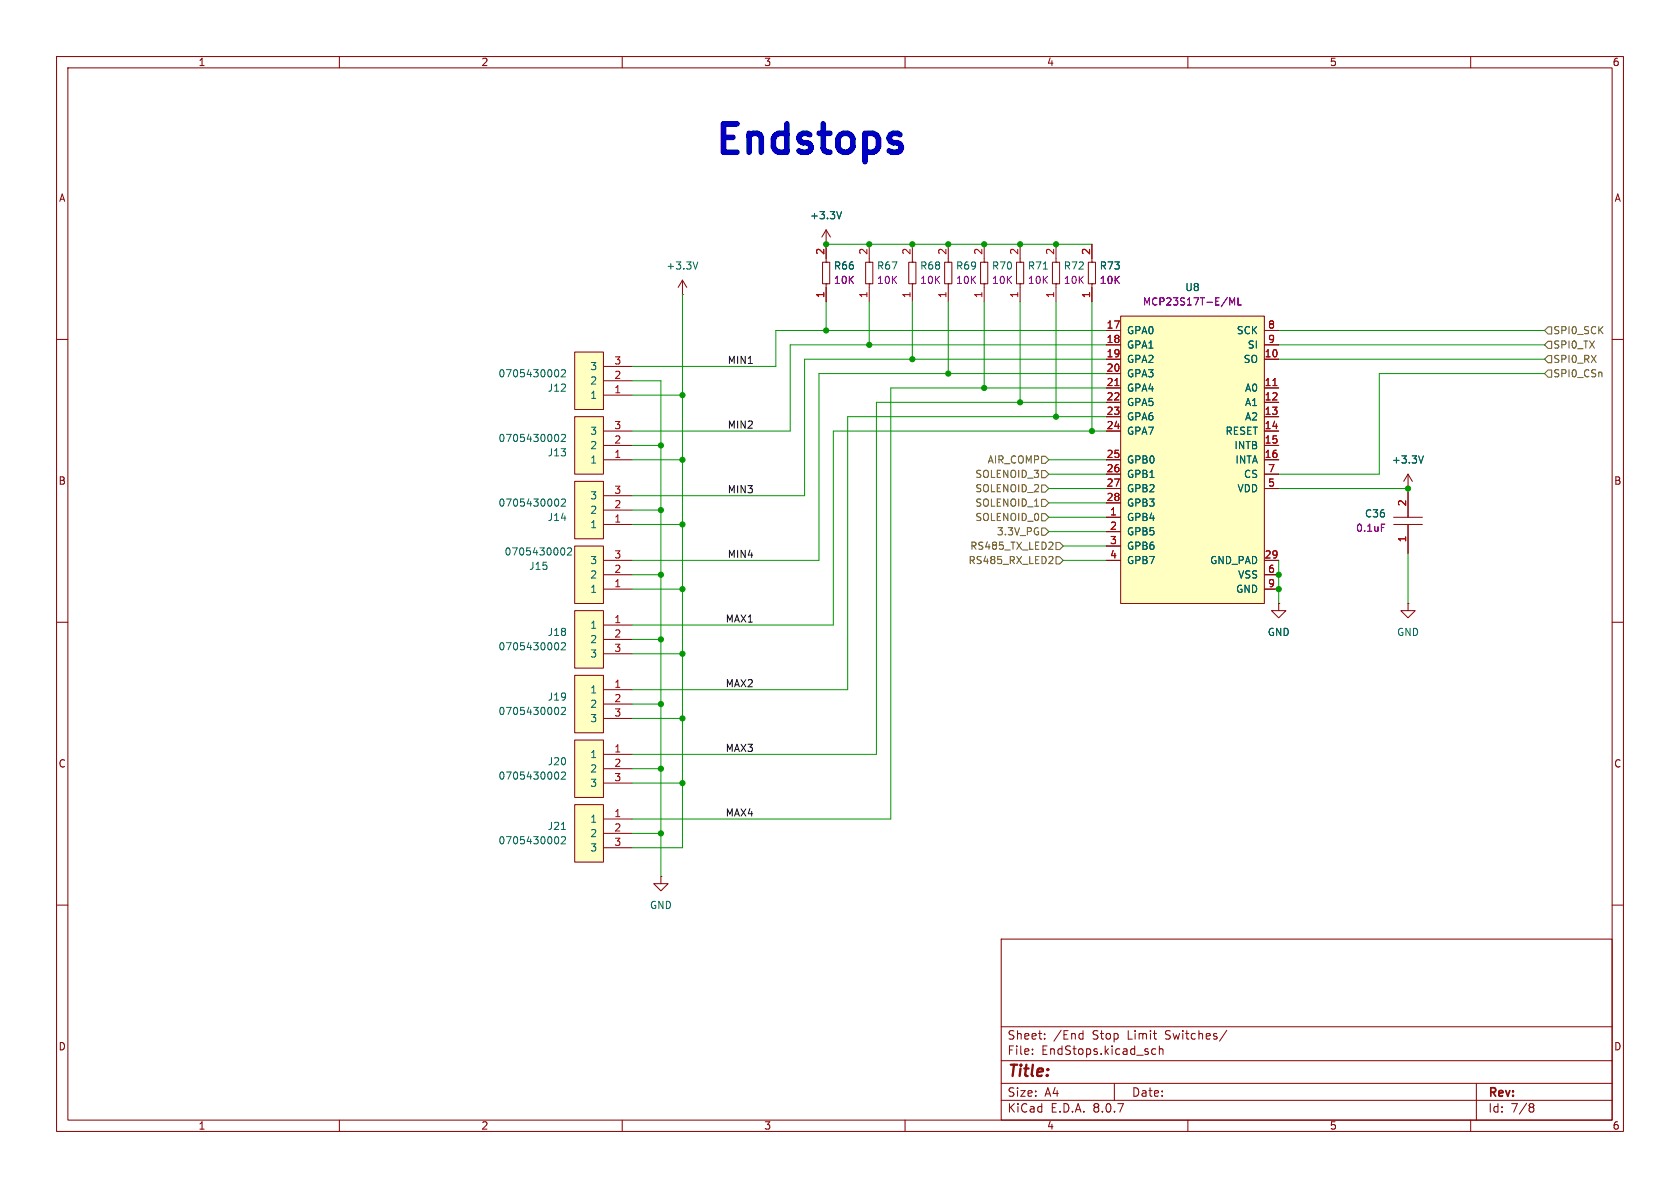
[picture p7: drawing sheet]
<svg xmlns="http://www.w3.org/2000/svg" width="297mm" height="210mm" viewBox="0 0 297 210" stroke-linecap="round" stroke-linejoin="round" font-family="sans-serif">
<g fill="none" stroke="#840000" stroke-width=".18">
<path d="M10 10h277v190h-277zM12 12h273v186h-273zM60 10v2M110 10v2M160 10v2M210 10v2M260 10v2M10 60h2M285 60h2M10 110h2M285 110h2M10 160h2"/>
<path d="M177 166h108v32h-108zM285 160h2M60 198v2M110 198v2M160 198v2M177 194.5h108M177 191.5h108M177 187.5h108M177 181.5h108M182.5 186.3v.1M182.5 185.5v.1M184.7 183.6v.1"/>
<path d="M184.7 182.8v.1M191 182.7l.5 .1M191.5 182.2v1.5M191.5 183.6l-.5 .1M197 191.5v3M203.6 186.1l.3 .3 .4-.1M204.3 185.5l-.4-.1-.3 .3M205 185.5l.2-.1 .3 .1 .1 .9M205 184.9v1.5M210 198v2M216.9 182.1l-1.3 2M260 198v2"/>
<path d="M261 191.5v6.5M270.6 195.1l.4 .1 .2 .2-.3 .3M270.6 195.7h.3M270.9 195.7l.2 .2 .1 .4-.2 .2-.4 .1"/>
</g>
<path d="M101.6 62.2h5.1v10.2h-5.1z" fill="#ffffc2"/>
<g fill="none" stroke="#840000" stroke-width=".18">
<path d="M120.6 52.1h.1M120.6 49.5l.8 1.3M120.6 49.5v2.6M120.6 49.5l-.7 1.3M153 46.4h1.3v3.8h-1.3zM153.7 50.2h.1M153.7 46.4h.1M153.7 43.2v3.2M153.7 50.2v3.1M173.4 46.4h1.2v3.8h-1.2zM174 50.2h.1M174 46.4h.1"/>
<path d="M174 43.2v3.2M174 50.2v3.1M101.6 62.2h5.1v10.2h-5.1zM106.7 69.9h5.1M106.7 67.3h5.1M106.7 64.8h5.1"/>
</g>
<path d="M123.4 46.3l-.5 1.3M98.3 65.3a.68 .68 0 0 1 .5 .7 .68 .68 0 0 1-.5 .6M99.3 65.5l.4-.2 .3 .4-.8 .9h.8" fill="none" stroke="#006464" stroke-width=".18"/>
<path d="M101.6 73.7h5.1v10.1h-5.1z" fill="#ffffc2"/>
<path d="M160.7 46.4h1.2v3.8h-1.2zM161.3 50.2h.1M161.3 46.4h.1M161.3 43.2v3.2M161.3 50.2v3.1M101.6 73.7h5.1v10.1h-5.1zM106.7 78.7h5.1M106.7 76.2h5.1M106.7 81.3h5.1" fill="none" stroke="#840000" stroke-width=".18"/>
<path d="M98.3 76.8a.68 .68 0 0 1 .5 .6 .68 .68 0 0 1-.5 .6M99.3 76.9l.4-.1 .3 .3-.8 .9h.8" fill="none" stroke="#006464" stroke-width=".18"/>
<path d="M101.6 142.2h5.1v10.2h-5.1z" fill="#ffffc2"/>
<g fill="none" stroke="#840000" stroke-width=".18">
<path d="M145.4 46.4h1.3v3.8h-1.3zM146 50.2h.1M146 46.4h.1M146 43.2v3.2M146 50.2v3.1M167 46.4h1.3v3.8h-1.3zM167.6 50.2h.1M167.6 46.4h.1M167.6 43.2v3.2M167.6 50.2v3.1M179.7 46.4h1.3v3.8h-1.3zM180.3 50.2h.1"/>
<path d="M180.3 46.4h.1M180.3 43.2v3.2M180.3 50.2v3.1M186.1 46.4h1.2v3.8h-1.2zM186.7 50.2h.1M186.7 46.4h.1M186.7 43.2v3.2M186.7 50.2v3.1M248.9 86.4h.1M248.9 83.8l-.7 1.3M248.9 83.8v2.6M248.9 83.8l.8 1.3"/>
<path d="M101.6 142.2h5.1v10.2h-5.1zM106.7 144.8h5.1M106.7 147.3h5.1M106.7 149.9h5.1M116.8 154.9v1.3h-1.2l1.2 1.3 1.3-1.3h-1.3M116.8 154.9h.1"/>
</g>
<path d="M184.4 47.6h.8M251.6 80.6l-.4 1.3M98.3 147.9a.68 .68 0 0 1 .5 .6 .68 .68 0 0 1-.5 .7M99.3 146.6h.7M99.3 148l.4-.1 .3 .4-.8 .9h.8" fill="none" stroke="#006464" stroke-width=".18"/>
<path d="M101.6 85.1h5.1v10.2h-5.1z" fill="#ffffc2"/>
<path d="M101.6 85.1h5.1v10.2h-5.1zM106.7 92.7h5.1M106.7 90.2h5.1M106.7 87.6h5.1" fill="none" stroke="#840000" stroke-width=".18"/>
<path d="M98.3 88.2a.68 .68 0 0 1 .5 .6 .68 .68 0 0 1-.5 .7M99.3 88.3l.4-.1 .3 .4-.8 .9h.8" fill="none" stroke="#006464" stroke-width=".18"/>
<path d="M101.6 96.5h5.1v10.2h-5.1z" fill="#ffffc2"/>
<path d="M192.4 46.4h1.3v3.8h-1.3zM193 50.2h.1M193 46.4h.1M193 43.2v3.2M193 50.2v3.1M101.6 96.5h5.1v10.2h-5.1zM106.7 99.1h5.1M106.7 104.1h5.1M106.7 101.6h5.1" fill="none" stroke="#840000" stroke-width=".18"/>
<path d="M99.4 96.8a.68 .68 0 0 1 .5 .7 .68 .68 0 0 1-.5 .6M100.3 97l.5-.2 .3 .4-.8 .9h.8" fill="none" stroke="#006464" stroke-width=".18"/>
<path d="M101.6 130.8h5.1v10.2h-5.1z" fill="#ffffc2"/>
<path d="M101.6 130.8h5.1v10.2h-5.1zM106.7 133.4h5.1M106.7 135.9h5.1M106.7 138.4h5.1" fill="none" stroke="#840000" stroke-width=".18"/>
<path d="M98.3 136.5a.68 .68 0 0 1 .5 .6 .68 .68 0 0 1-.5 .6M99.3 136.6l.4-.1 .3 .3-.8 .9h.8" fill="none" stroke="#006464" stroke-width=".18"/>
<path d="M198.1 55.9h25.4v50.8h-25.4z" fill="#ffffc2"/>
<g fill="none" stroke="#840000" stroke-width=".18">
<path d="M146 43.2h.1M146 40.6l.8 1.3M146 40.6v2.6M146 40.6l-.7 1.3M195.6 58.4h2.5M198.1 55.9h25.4v50.8h-25.4zM223.5 58.4h2.6M195.6 63.5h2.5M195.6 68.6h2.5M195.6 71.1h2.5M195.6 73.7h2.5M195.6 76.2h2.5"/>
<path d="M195.6 61h2.5M195.6 66h2.5M223.5 63.5h2.6M223.5 68.6h2.6M223.5 71.1h2.6M223.5 73.7h2.6M223.5 76.2h2.6M223.5 78.7h2.6M223.5 61h2.6M195.6 91.4h2.5M195.6 81.3h2.5M195.6 94h2.5"/>
<path d="M195.6 83.8h2.5M195.6 86.4h2.5M195.6 88.9h2.5M195.6 99.1h2.5M195.6 96.5h2.5M223.5 81.3h2.6M223.5 83.8h2.6M223.5 86.4h2.6M223.5 99.1h2.6M223.5 101.6h2.6M223.5 104.1h2.6"/>
</g>
<path d="M197.1 68.2h.7M225 68.2h.8" fill="none" stroke="#a90000" stroke-width=".18"/>
<path d="M217.4 53.9v-1.3l.4 1 .5-1v1.3M218.9 52.6v1.3h.6" fill="none" stroke="#840084" stroke-width=".18"/>
<path d="M148.8 37.4l-.5 1.3" fill="none" stroke="#006464" stroke-width=".18"/>
<path d="M101.6 108h5.1v10.1h-5.1z" fill="#ffffc2"/>
<path d="M101.6 108h5.1v10.1h-5.1zM106.7 110.5h5.1M106.7 113h5.1M106.7 115.6h5.1" fill="none" stroke="#840000" stroke-width=".18"/>
<path d="M98.3 113.6a.68 .68 0 0 1 .5 .6 .68 .68 0 0 1-.5 .7M99.3 113.7l.4-.1 .3 .4-.8 .9h.8" fill="none" stroke="#006464" stroke-width=".18"/>
<path d="M101.6 119.4h5.1v10.1h-5.1z" fill="#ffffc2"/>
<g fill="none" stroke="#840000" stroke-width=".18">
<path d="M146 43.2h.1M146 43.2v2.5M146 50.8v2.5M193 43.2v2.5M193 50.8v2.5M195.6 58.4h2.5M223.5 58.4h2.6M195.6 63.5h2.5M195.6 68.6h2.5M195.6 71.1h2.5M195.6 73.7h2.5M195.6 76.2h2.5"/>
<path d="M195.6 61h2.5M195.6 66h2.5M223.5 63.5h2.6M223.5 68.6h2.6M223.5 71.1h2.6M223.5 73.7h2.6M223.5 76.2h2.6M223.5 78.7h2.6M223.5 61h2.6M195.6 91.4h2.5M195.6 81.3h2.5M195.6 94h2.5"/>
<path d="M195.6 83.8h2.5M195.6 86.4h2.5M195.6 88.9h2.5M195.6 99.1h2.5M195.6 96.5h2.5M223.5 81.3h2.6M223.5 83.8h2.6M223.5 86.4h2.6M223.5 99.1h2.6M246.4 92.7h5.1M246.4 91.4h5.1M248.9 86.4h.1"/>
<path d="M248.9 86.4v5M248.9 92.7v5.1M101.6 119.4h5.1v10.1h-5.1zM223.5 101.6h2.6M223.5 104.1h2.6M226.1 106.7v1.3h-1.3l1.3 1.2 1.2-1.2h-1.2M226.1 106.7h.1M248.9 106.7v1.3h-1.3l1.3 1.2 1.3-1.2h-1.3M248.9 106.7h.1M106.7 121.9h5.1M106.7 124.5h5.1M106.7 127h5.1"/>
</g>
<path d="M148.8 37.4l-.5 1.3M251.6 80.6l-.4 1.3M98.3 125a.68 .68 0 0 1 .5 .7 .68 .68 0 0 1-.5 .6M99.3 125.2l.4-.2 .3 .4-.8 .9h.8" fill="none" stroke="#006464" stroke-width=".18"/>
<path d="M217.4 53.9v-1.3l.4 1 .5-1v1.3M218.9 52.6v1.3h.6M244.2 92.7h.6" fill="none" stroke="#840084" stroke-width=".18"/>
<g fill="none" stroke="#725600" stroke-width=".18">
<path d="M273.7 57.8h.6v1.3h-.6l-.7-.7zM273.7 62.9h.6v1.2h-.6l-.7-.6zM273.7 60.3h.6v1.3h-.6l-.7-.6zM273.7 65.4h.6v1.3h-.6l-.7-.7zM184.1 83.2h.7l.6 .6-.6 .7h-.7zM184.1 90.8h.7l.6 .6-.6 .7h-.7zM184.1 88.3h.7l.6 .6-.6 .6h-.7zM184.1 85.7h.7l.6 .7-.6 .6h-.7zM184.1 93.3h.7l.6 .7-.6 .6h-.7zM184.1 80.6h.7l.6 .7-.6 .6h-.7zM185.6 98.4h.4l.2 .3-.8 .9h.8M185.9 95.8l.3 .3-.1 .3-.7 .7h.8"/>
<path d="M186.7 95.9h.6l.7 .6-.7 .7h-.6zM186.7 98.4h.6l.7 .7-.7 .6h-.6z"/>
</g>
<g fill="none" stroke="#009600" stroke-width=".18">
<path d="M120.6 52.1v97.8h-8.8M146 43.2h47M146 53.3v5.1M153.7 53.3v7.7M161.3 53.3v10.2M167.6 53.3v12.7M174 53.3v15.3M180.3 53.3v17.8M186.7 53.3v20.4M193 53.3v22.9M195.6 58.4h-58.4v6.4h-25.4M226.1 58.4h46.9"/>
<path d="M111.8 67.3h5v87.6M111.8 78.7h5M111.8 69.9h8.8M195.6 66h-50.8v33.1h-33M195.6 73.7h-45.7v48.2h-38.1M195.6 71.1h-40.7v62.3h-43.1M195.6 68.6h-38.1v76.2h-45.7M195.6 61h-55.9v15.2h-27.9M195.6 76.2h-48.3v34.3h-35.5M195.6 63.5h-53.4v24.1h-30.4M226.1 63.5h46.9M226.1 61h46.9"/>
<path d="M273 66h-29.2v17.8h-17.7M111.8 81.3h8.8M111.8 92.7h8.8M111.8 90.2h5M185.4 81.3h10.2M185.4 86.4h10.2M185.4 88.9h10.2M185.4 91.4h10.2M185.4 94h10.2M185.4 83.8h10.2M188 96.5h7.6M188 99.1h7.6"/>
<path d="M226.1 86.4h22.8M226.1 99.1v7.6M248.9 97.8v8.9M111.8 115.6h8.8M111.8 101.6h5M111.8 113h5M111.8 104.1h8.8M111.8 135.9h5M111.8 127h8.8M111.8 124.5h5M111.8 138.4h8.8M111.8 147.3h5"/>
</g>
<path d="M197.1 68.2h.7M225 68.2h.8" fill="none" stroke="#a90000" stroke-width=".18"/>
<g fill="#009600" stroke="#009600" stroke-width=".18">
<circle cx="116.8" cy="78.7" r=".46"/>
<circle cx="153.7" cy="43.2" r=".46"/>
<circle cx="146" cy="43.2" r=".46"/>
<circle cx="120.6" cy="92.7" r=".46"/>
<circle cx="116.8" cy="90.2" r=".46"/>
<circle cx="120.6" cy="69.9" r=".46"/>
<circle cx="146" cy="58.4" r=".46"/>
<circle cx="153.7" cy="61" r=".46"/>
<circle cx="167.6" cy="66" r=".46"/>
<circle cx="174" cy="68.6" r=".46"/>
<circle cx="161.3" cy="43.2" r=".46"/>
<circle cx="167.6" cy="43.2" r=".46"/>
<circle cx="174" cy="43.2" r=".46"/>
<circle cx="161.3" cy="63.5" r=".46"/>
<circle cx="186.7" cy="43.2" r=".46"/>
<circle cx="180.3" cy="43.2" r=".46"/>
<circle cx="116.8" cy="147.3" r=".46"/>
<circle cx="120.6" cy="138.4" r=".46"/>
<circle cx="116.8" cy="135.9" r=".46"/>
<circle cx="116.8" cy="124.5" r=".46"/>
<circle cx="120.6" cy="127" r=".46"/>
<circle cx="180.3" cy="71.1" r=".46"/>
<circle cx="193" cy="76.2" r=".46"/>
<circle cx="186.7" cy="73.7" r=".46"/>
<circle cx="248.9" cy="86.4" r=".46"/>
<circle cx="226.1" cy="104.1" r=".46"/>
<circle cx="226.1" cy="101.6" r=".46"/>
<circle cx="120.6" cy="115.6" r=".46"/>
<circle cx="116.8" cy="113" r=".46"/>
<circle cx="120.6" cy="81.3" r=".46"/>
<circle cx="116.8" cy="101.6" r=".46"/>
<circle cx="120.6" cy="104.1" r=".46"/>
</g>
<text font-size="7" fill="#0000c2" x="125.7" y="28.6">Endstops</text>
<text font-size="2.8" fill="#840000" x="178" y="190.9">Title:</text>
<g font-size="2.1" fill="#840000">
<text x="178" y="184">Sheet:</text>
<text x="186.2" y="184">/End</text>
<text x="193.2" y="184">Stop</text>
<text x="199.5" y="184">Limit</text>
<text x="206.3" y="184">Switches/</text>
<text x="178" y="186.7">File:</text>
<text x="184.1" y="186.7">EndStops.kicad_sch</text>
<text x="178" y="196.9">KiCad</text>
<text x="178" y="194.1">Size:</text>
<text x="184.7" y="194.1">A4</text>
<text x="185.7" y="196.9">E.D.A.</text>
<text x="193.3" y="196.9">8.0.7</text>
<text x="200" y="194.1">Date:</text>
<text x="263" y="194.3">Rev:</text>
<text x="263" y="196.9">Id:</text>
<text x="267.1" y="196.9">7/8</text>
</g>
<g font-size="1.8" fill="#840000">
<text x="35" y="11.9">1</text>
<text x="85" y="11.9">2</text>
<text x="135" y="11.9">3</text>
<text x="185" y="11.9">4</text>
<text x="235" y="11.9">5</text>
<text x="285" y="11.9">6</text>
<text x="10.3" y="35.9">A</text>
<text x="285.3" y="35.9">A</text>
<text x="10.3" y="85.9">B</text>
<text x="285.3" y="85.9">B</text>
<text x="10.3" y="135.9">C</text>
<text x="285.3" y="135.9">C</text>
<text x="10.3" y="185.9">D</text>
<text x="285.3" y="185.9">D</text>
<text x="35" y="199.9">1</text>
<text x="85" y="199.9">2</text>
<text x="135" y="199.9">3</text>
<text x="185" y="199.9">4</text>
<text x="235" y="199.9">5</text>
<text x="285" y="199.9">6</text>
</g>
<g font-size="1.8" fill="#006464">
<text x="143.1" y="39">+3.3V</text>
<text x="117.7" y="47.9">+3.3V</text>
<text x="147.3" y="47.9">R66</text>
<text x="154.9" y="47.9">R67</text>
<text x="162.6" y="47.9">R68</text>
<text x="168.9" y="47.9">R69</text>
<text x="175.3" y="47.9">R70</text>
<text x="181.6" y="47.9">R71</text>
<text x="188" y="47.9">R72</text>
<text x="194.3" y="47.9">R73</text>
<text x="209.4" y="51.7">U8</text>
<text x="199.1" y="59.3">GPA0</text>
<text x="218.6" y="59.3">SCK</text>
<text x="104.3" y="65.6">3</text>
<text x="199.1" y="61.8">GPA1</text>
<text x="199.1" y="64.4">GPA2</text>
<text x="219.8" y="64.4">SO</text>
<text x="220.5" y="61.8">SI</text>
<text x="88" y="66.9">0705430002</text>
<text x="96.7" y="69.4">J12</text>
<text x="104.3" y="70.7">1</text>
<text x="104.3" y="68.2">2</text>
<text x="199.1" y="66.9">GPA3</text>
<text x="199.1" y="69.4">GPA4</text>
<text x="199.1" y="72">GPA5</text>
<text x="220" y="69.4">A0</text>
<text x="220" y="72">A1</text>
<text x="104.3" y="77.1">3</text>
<text x="199.1" y="74.5">GPA6</text>
<text x="199.1" y="77.1">GPA7</text>
<text x="216.6" y="77.1">RESET</text>
<text x="220" y="74.5">A2</text>
<text x="88" y="78.3">0705430002</text>
<text x="96.7" y="80.9">J13</text>
<text x="104.3" y="82.1">1</text>
<text x="104.3" y="79.6">2</text>
<text x="199.1" y="82.1">GPB0</text>
<text x="218.1" y="79.6">INTB</text>
<text x="218.3" y="82.1">INTA</text>
<text x="246" y="82.1">+3.3V</text>
<text x="88" y="89.8">0705430002</text>
<text x="104.3" y="88.5">3</text>
<text x="199.1" y="84.7">GPB1</text>
<text x="199.1" y="87.2">GPB2</text>
<text x="199.1" y="89.8">GPB3</text>
<text x="218.7" y="87.2">VDD</text>
<text x="219.8" y="84.7">CS</text>
<text x="96.7" y="92.3">J14</text>
<text x="104.3" y="93.6">1</text>
<text x="104.3" y="91">2</text>
<text x="199.1" y="92.3">GPB4</text>
<text x="199.1" y="94.8">GPB5</text>
<text x="241.2" y="91.7">C36</text>
<text x="89.1" y="98.4">0705430002</text>
<text x="93.5" y="100.9">J15</text>
<text x="104.3" y="99.9">3</text>
<text x="199.1" y="97.4">GPB6</text>
<text x="199.1" y="99.9">GPB7</text>
<text x="213.8" y="99.9">GND_PAD</text>
<text x="104.3" y="105">1</text>
<text x="104.3" y="102.5">2</text>
<text x="218.4" y="105">GND</text>
<text x="218.8" y="102.5">VSS</text>
<text x="96.7" y="112.6">J18</text>
<text x="104.3" y="111.4">1</text>
<text x="104.3" y="113.9">2</text>
<text x="224" y="112.6">GND</text>
<text x="246.9" y="112.6">GND</text>
<text x="88" y="115.2">0705430002</text>
<text x="104.3" y="116.4">3</text>
<text x="96.7" y="124.1">J19</text>
<text x="104.3" y="122.8">1</text>
<text x="104.3" y="125.3">2</text>
<text x="88" y="126.6">0705430002</text>
<text x="104.3" y="127.9">3</text>
<text x="96.7" y="135.5">J20</text>
<text x="104.3" y="134.2">1</text>
<text x="104.3" y="136.8">2</text>
<text x="88" y="138">0705430002</text>
<text x="104.3" y="139.3">3</text>
<text x="88" y="149.5">0705430002</text>
<text x="96.7" y="146.9">J21</text>
<text x="104.3" y="145.6">1</text>
<text x="104.3" y="148.2">2</text>
<text x="104.3" y="150.7">3</text>
<text x="114.8" y="160.9">GND</text>
</g>
<g font-size="1.8" fill="#a90000">
<text x="145.8" y="45.1" transform="rotate(-90 145.8 45.1)">2</text>
<text x="153.4" y="45.1" transform="rotate(-90 153.4 45.1)">2</text>
<text x="161" y="45.1" transform="rotate(-90 161 45.1)">2</text>
<text x="167.4" y="45.1" transform="rotate(-90 167.4 45.1)">2</text>
<text x="173.7" y="45.1" transform="rotate(-90 173.7 45.1)">2</text>
<text x="180.1" y="45.1" transform="rotate(-90 180.1 45.1)">2</text>
<text x="186.4" y="45.1" transform="rotate(-90 186.4 45.1)">2</text>
<text x="192.8" y="45.1" transform="rotate(-90 192.8 45.1)">2</text>
<text x="145.8" y="52.8" transform="rotate(-90 145.8 52.8)">1</text>
<text x="153.4" y="52.8" transform="rotate(-90 153.4 52.8)">1</text>
<text x="161" y="52.8" transform="rotate(-90 161 52.8)">1</text>
<text x="167.4" y="52.8" transform="rotate(-90 167.4 52.8)">1</text>
<text x="173.7" y="52.8" transform="rotate(-90 173.7 52.8)">1</text>
<text x="180.1" y="52.8" transform="rotate(-90 180.1 52.8)">1</text>
<text x="186.4" y="52.8" transform="rotate(-90 186.4 52.8)">1</text>
<text x="192.8" y="52.8" transform="rotate(-90 192.8 52.8)">1</text>
<text x="195.5" y="58.2">17</text>
<text x="224.1" y="58.2">8</text>
<text x="108.5" y="64.5">3</text>
<text x="195.5" y="60.7">18</text>
<text x="195.5" y="63.2">19</text>
<text x="195.5" y="65.8">20</text>
<text x="223.5" y="63.2">10</text>
<text x="224.1" y="60.7">9</text>
<text x="108.5" y="69.6">1</text>
<text x="108.5" y="67.1">2</text>
<text x="195.5" y="68.3">21</text>
<text x="195.5" y="70.9">22</text>
<text x="223.5" y="68.3">11</text>
<text x="223.5" y="70.9">12</text>
<text x="108.5" y="75.9">3</text>
<text x="195.5" y="73.4">23</text>
<text x="195.5" y="75.9">24</text>
<text x="223.5" y="73.4">13</text>
<text x="223.5" y="75.9">14</text>
<text x="108.5" y="81">1</text>
<text x="108.5" y="78.5">2</text>
<text x="195.5" y="81">25</text>
<text x="195.5" y="83.6">26</text>
<text x="223.5" y="78.5">15</text>
<text x="223.5" y="81">16</text>
<text x="224.1" y="83.6">7</text>
<text x="108.5" y="89.9">2</text>
<text x="108.5" y="87.4">3</text>
<text x="195.5" y="86.1">27</text>
<text x="195.5" y="88.6">28</text>
<text x="224.1" y="86.1">5</text>
<text x="248.7" y="89.6" transform="rotate(-90 248.7 89.6)">2</text>
<text x="108.5" y="92.5">1</text>
<text x="196.1" y="91.2">1</text>
<text x="196.1" y="93.7">2</text>
<text x="248.7" y="96" transform="rotate(-90 248.7 96)">1</text>
<text x="108.5" y="101.3">2</text>
<text x="108.5" y="98.8">3</text>
<text x="196.1" y="96.3">3</text>
<text x="196.1" y="98.8">4</text>
<text x="223.5" y="98.8">29</text>
<text x="224.1" y="101.3">6</text>
<text x="108.5" y="103.9">1</text>
<text x="224.1" y="103.9">9</text>
<text x="108.5" y="110.2">1</text>
<text x="108.5" y="112.8">2</text>
<text x="108.5" y="115.3">3</text>
<text x="108.5" y="121.7">1</text>
<text x="108.5" y="124.2">2</text>
<text x="108.5" y="126.7">3</text>
<text x="108.5" y="133.1">1</text>
<text x="108.5" y="135.6">2</text>
<text x="108.5" y="138.2">3</text>
<text x="108.5" y="144.5">1</text>
<text x="108.5" y="147.1">2</text>
<text x="108.5" y="149.6">3</text>
</g>
<g font-size="1.8" fill="#840084">
<text x="147.3" y="50.4">10K</text>
<text x="154.9" y="50.4">10K</text>
<text x="162.6" y="50.4">10K</text>
<text x="168.9" y="50.4">10K</text>
<text x="175.3" y="50.4">10K</text>
<text x="181.6" y="50.4">10K</text>
<text x="188" y="50.4">10K</text>
<text x="194.3" y="50.4">10K</text>
<text x="201.9" y="54.2">MCP23S17T-E/ML</text>
<text x="239.6" y="94.2">0.1uF</text>
</g>
<g font-size="1.8" fill="#725600">
<text x="274.5" y="59.3">SPI0_SCK</text>
<text x="274.5" y="64.4">SPI0_RX</text>
<text x="274.5" y="61.8">SPI0_TX</text>
<text x="274.5" y="66.9">SPI0_CSn</text>
<text x="174.5" y="82.1">AIR_COMP</text>
<text x="172.3" y="84.7">SOLENOID_3</text>
<text x="172.3" y="89.8">SOLENOID_1</text>
<text x="172.3" y="87.2">SOLENOID_2</text>
<text x="172.3" y="92.3">SOLENOID_0</text>
<text x="176.1" y="94.8">3.3V_PG</text>
<text x="171.1" y="99.9">RS485_RX_LED2</text>
<text x="171.4" y="97.4">RS485_TX_LED2</text>
</g>
<g font-size="1.8" fill="#0f0f0f">
<text x="128.6" y="64.4">MIN1</text>
<text x="128.6" y="75.9">MIN2</text>
<text x="128.6" y="87.3">MIN3</text>
<text x="128.6" y="98.7">MIN4</text>
<text x="128.2" y="110.1">MAX1</text>
<text x="128.2" y="121.6">MAX2</text>
<text x="128.2" y="133">MAX3</text>
<text x="128.2" y="144.4">MAX4</text>
</g>
</svg>
